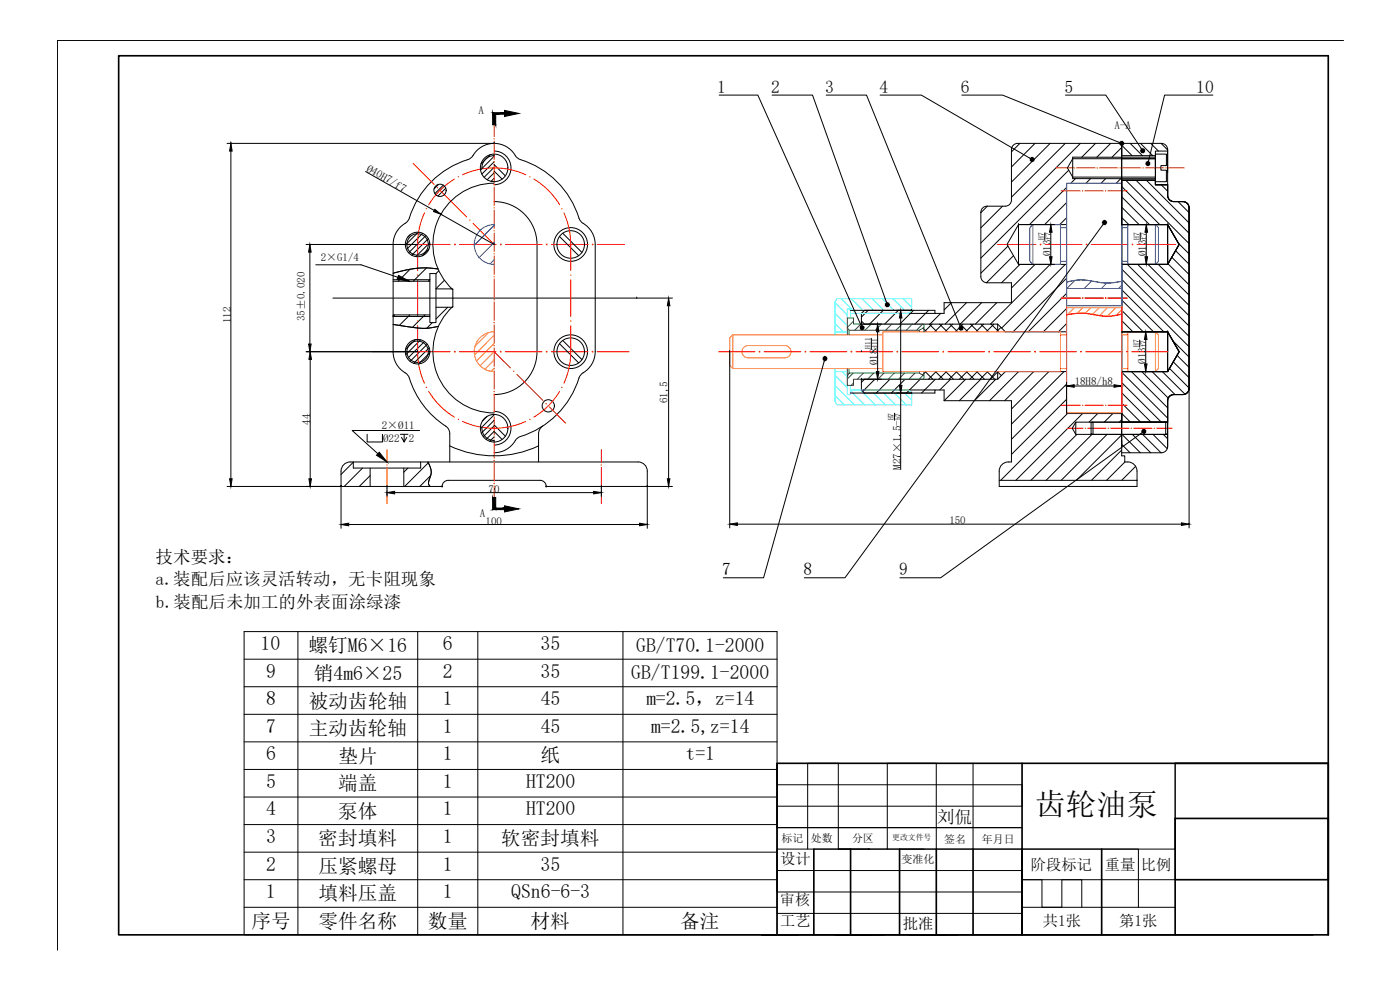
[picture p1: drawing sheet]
<svg xmlns="http://www.w3.org/2000/svg" width="420mm" height="297mm" viewBox="0 0 420 297" stroke-linecap="round" stroke-linejoin="round" font-family="sans-serif">
<!-- layer: 0 -->
<g fill="none" stroke="#000" stroke-width=".3">
<path d="M148.3 45.3a5.1 5.1 0 0 1 5.1 5.1 5.1 5.1 0 0 1-5.1 5M148.3 55a18.4 18.4 0 0 0-17.1 11.7 18.4 18.4 0 0 0 4.7 20.2M148.3 51.4l2.4 2.4M148.3 49.4l3.4 3.4M320.1 55v69.1h16.5M321.9 47.2v6.4M336.6 43.5v3.2h10.2M336.6 53.6h10.2M336.6 54.1h10.2M346.8 47.2v8.2h3.6M346.8 50.4v4.1h3.3v-3.4h-1.7v-1.4h1.7v-3.5h-3.3v4.2v-2.8h-24.9l-1.6 2.8 1.6 2.7h14.7M350.4 44.9a1.84 1.84 0 0 0-1.8-1.9h-12v93.8h1v1.8a2.92 2.92 0 0 1 3.6 2.8v4.6h-41.3v-4.6a2.74 2.74 0 0 1 2.7-2.8"/>
<path d="M350.4 44.9v13.7a1.84 1.84 0 0 0 1.9 1.9h2.7a1.84 1.84 0 0 1 1.8 1.8l.1 54.3a1.85 1.85 0 0 1-1.9 1.8h-2.7a1.84 1.84 0 0 0-1.9 1.8v6.5h-23M350.4 45.3h-3.6v1.9h-10.2M108.4 79.4l11 3.8M118 73.3a7.9 7.9 0 0 1 4.2-6.8l.3-.3a27.7 27.7 0 0 1 18.6-18.7 14.1 14.1 0 0 1 3.9-3.7 7.6 7.6 0 0 1 10.2 3.5l.3 .2a27.7 27.7 0 0 1 18.6 18.7 14.1 14.1 0 0 1 3.8 3.9l.5 1.5 .2 1.7v32.2a7.9 7.9 0 0 1-4.2 6.9l-.3 .3a27.7 27.7 0 0 1-18.6 18.6 14.1 14.1 0 0 1-3.9 3.8l-1.6 .5-1.7 .2M118 73.4v32.1M148.3 60.5a12.9 12.9 0 0 1 12.9 12.8v32.2a12.9 12.9 0 0 1-12.9 12.9M167.9 71l5.8 5.7M168.9 70l5.8 5.8M296.2 61.9a1.84 1.84 0 0 0-1.8 1.8v19.3a1.84 1.84 0 0 0 1.8 1.8h7.4v6h-20.3v3.2h-2.7v-.9h-21.2l-.9 .9v2.3M296.2 61.9h5.5M301.7 61.9a1.84 1.84 0 0 0 1.9-1.9v-15.1a1.84 1.84 0 0 1 1.8-1.9h31.2v90.8M305.7 67.4l-3.5 6 3.5 5.9"/>
<path d="M305.7 79.3h14.4M320.1 67.4h-14.4v11.9M336.6 67.4h13.8v11.9h-13.8zM350.4 73.4v5.9v-11.9l3.5 6-3.5 5.9M118 84.4h11M118 94.5h11M130.8 86.7v10.1h-1.8v-14.7h1.8v4.6h5.1v5.5h-5.1M135.9 92a18.4 18.4 0 0 0-4.7 20.2 18.4 18.4 0 0 0 17.1 11.7M258.5 97.3v-1l.9 1h40M299.4 97.3l2.3 2.2h18.4M299.4 97.3v2.2M336.6 99.5h13.8v12h-13.8"/>
<path d="M350.4 99.5l3.5 6-3.5 6v-12v6M118 105.5a7.9 7.9 0 0 0 4.2 6.9l.3 .3a28.9 28.9 0 0 0 11.9 15.7l.6 1.7v8.5M167.9 103.1l5.8 5.8M168.9 102.2l5.8 5.7M258.5 113.8v3.2l.9 .9h21.2v-.9h2.7v3.2h20.3v18.4h-1M299.4 111.5v2.3M320.1 111.5h-18.4l-2.3 2.3h-40l-.9 .9M103.4 139.2l1.7-.6h86.4a2.74 2.74 0 0 1 2.8 2.8v4.6h-30.4a1.84 1.84 0 0 0-1.8-1.9h-27.6a1.84 1.84 0 0 0-1.8 1.8l-30.3 .1v-4.6a2.75 2.75 0 0 1 1-2.2zM106 138.6v1.8h20.2v-1.8M135 133.8a31.2 31.2 0 0 0 26.6 0M148.3 123.4a5.1 5.1 0 0 1 5.1 5.1 5.1 5.1 0 0 1-5.1 5M148.3 129.5l2.4 2.4"/>
<path d="M148.3 127.5l3.4 3.4M162.9 127.8l-.7 .6-.5 1.3-.1 8.9M322.9 126.7l-1.1 1.8 1.1 1.8M328 130.3v-3.6l-.6 .1v3.4l.6 .1h-.6h23M336.6 126.7h-13.7v3.6h27.5v3.7v-3.7M336.6 135.8h12M349.8 130.3v-3.6l.6 .1v3.4l-.6 .1h.6M350.4 134a1.84 1.84 0 0 1-1.8 1.8M111.1 140.4v5.6M121.2 140.4v5.6M299.9 144.1h41.3M73.3 189.5h159.9v91h-159.9z"/>
<path d="M73.3 197.8h159.9M89.4 189.5v91M125.4 189.5v91M143.4 189.5v91M187 189.5v91M73.3 206h159.9M73.3 214.3h159.9M73.3 222.6h159.9M73.3 230.9h159.9M73.3 239.1h159.9M233.2 229v6.5h73.5v6.4h-73.5v6.4h73.5h-73.5zM292 229v25.8h-11v-25.8h-14.7v25.8h-14.7"/>
<path d="M73.3 247.4h159.9M73.3 255.7h159.9M242.4 254.8v-25.8h9.2v25.8h9.2M244.2 254.8h11.1M266.3 254.8h14.7M292 254.8h49.7v17.4M73.3 263.9h159.9M73.3 272.2h159.9M233.2 261.2h73.5M306.7 263.9h6v8.3h6v-8.3h6v8.3M352.7 272.2h-46v-8.3h46v-34.9v25.8h-119.5v12.8h73.5v6.5h-73.5"/>
<circle cx="132.1" cy="57.1" r="1.84"/>
<circle cx="148.3" cy="50.4" r="4.1"/>
<circle cx="125.3" cy="73.3" r="3.7"/>
<circle cx="171.3" cy="73.3" r="5.1"/>
<circle cx="171.3" cy="73.3" r="4.1"/>
<circle cx="125.3" cy="105.5" r="3.7"/>
<circle cx="171.3" cy="105.5" r="5.1"/>
<circle cx="171.3" cy="105.5" r="4.1"/>
<circle cx="148.3" cy="128.5" r="4.1"/>
<circle cx="164.5" cy="121.8" r="1.84"/>
</g>
<!-- layer: Def -->
<g fill="none" stroke="#000" stroke-width=".3">
<path d="M215.8 28.5h11.6l31.1 69.4M231.7 28.5h12.2l22.2 62.5M247.9 28.5h12.2l28.1 69.5M264.1 28.5h12.4l32.9 19.1M288.7 28.5h12.2l35.3 14.4M319.8 28.5h12.1l10.8 16.3M364 28.5h-14.5l-4.9 20.1M68.1 43h80.2M69.3 43h.1M69.3 45.3v98.4M109.7 51.5l20.6 11.7M131.6 55.3l-1.3 1.4"/>
<path d="M133 55.6l-2.5 2.5M133.8 56.5l-2.4 2.3M147.1 46.4l-2.8 2.8M148.3 46.7a3.7 3.7 0 0 0-3.7 4M148.3 43h.1M148.3 46.9l-4.1 4.1M148.3 48.5l-3.7 3.7M148.3 50.2l-3 3M148.3 51.8l-2.1 2.1M148.3 53.5l-.9 .9M306.1 43l-2.5 2.6M310.6 43l-7 7.1"/>
<path d="M315.2 43l-11.6 11.6M319.7 43l-16.1 16.2M320.1 56.3l-11.1 11.1M320.7 51.1l-26.3 26.3M321.9 47.2h14.7M321.9 53.6h14.7M322.7 53.6l-1.3 1.4M324.2 43l-29.8 29.9M327.3 53.6l-1.4 1.4M328.8 43l-4.2 4.2M331.8 53.6l-1.3 1.4M333.3 43l-4.1 4.2"/>
<path d="M336.3 53.6l-1.3 1.4M336.6 59.1l8.4 8.3M336.6 56l11.5 11.4M336.6 46.7h.1M336.6 43.6l3.2 3.1M336.6 44.2l-2.9 3M336.6 47.6h10.2M336.6 53.1h10.2M337.9 54.1l19 19M339.2 43l3.7 3.7M340.9 54.1l16 15.9M342.3 43l3.6 3.7"/>
<path d="M344 54.1l12.9 12.8M345.4 43l2.3 2.3M348.5 43l1.9 2M348.5 55.4l1.9 2M91.9 73.4h33.4M93 75.6v27.6M94.8 79.4h13.6M123.1 70.4l-.7 .7M125.5 69.7l-3.8 3.8M126.8 70l-4.8 4.9M127.8 70.7l-5.2 5.2M128.6 71.6l-5 5"/>
<path d="M128.8 74.7l-2.1 2.1M129 72.8l-4.2 4.2M132.3 64.3h.1M132.3 64.3l16 9.1M148.3 73.4h.1M296.3 61.9l-1.9 1.9M300.9 61.9l-6.5 6.5M302.5 73.8l-8.1 8.2M304.2 76.7l-8.2 8.1M305.7 67.4h.1M305.7 79.3h.1M305.7 67.4h10.8"/>
<path d="M305.7 79.3h10.8M306.1 79.3l-5.5 5.5M310.6 79.3l-7 7.1M313.5 69.9v2.1M315.2 79.3l-17.9 18M315.4 79.3h.1M315.4 69.7v7.3M319.7 79.3l-19.1 19.1M320.1 60.8l-6.6 6.6M320.1 65.3l-2.1 2.1M331.2 67.1l-77.6 106.3h-12.2M336.6 65.2l2.2 2.2"/>
<path d="M336.6 62.2l5.3 5.2M336.6 79.3h13.8M338.3 79.3l18.6 18.5M341.4 79.3l15.5 15.5M342.2 69.9v2.1M344 79.3h.1M344 69.7v7.3M344.5 79.3l12.4 12.4M347.6 79.3l9.3 9.3M350.4 67.4h.1M350.4 79.3h.1M350.4 67.4h-13.8v-13.3h10.2v1.3h3.6v3.2a1.84 1.84 0 0 0 1.9 1.9h2.7a1.84 1.84 0 0 1 1.8 1.8l.1 96.1"/>
<path d="M350.4 67.4l3.5 6-3.5 5.9M350.5 79.1l6.4 6.4M351.7 77.2l5.2 5.2M352.8 75.2l4.1 4.1M353.5 60.5l3.4 3.3M353.7 73l3.2 3.2M99.9 89.4h101.9M118 95h.1M118 82l4.5-1.1a24.4 24.4 0 0 1 9-.2 28.5 28.5 0 0 0-13.5 1.3zM118 97.3l8.9 1.2 4.7-.6-4.7 .6zM118 83.9h11l-.5 .5M118 95h11"/>
<path d="M118.4 94.5l-.4 .5M123 94.5l-3.2 3.1M123.1 80.8l-3.6 3.6M127.5 94.5l-3.7 3.7M128 80.4l-4 4M129.8 96.8l-1.7 1.7M131.7 81.2l-.9 .9M133.4 84.1l-2.6 2.5M134.4 92.2l-3.6 3.5M135.5 86.5l-.2 .2M191.1 89.4h.1M200.7 91.7v52"/>
<path d="M255.2 93.1h18.4M258.5 97.3h.1M258.5 94h22.1M258.5 97.3h6M260.5 93.1l-2 2M263.4 99.5v12M265.1 93.1l-4.2 4.2M269.6 93.1l-4.1 4.2M270.3 95.4v20.2M273.6 93.1h.1M274.2 93.1l-4.2 4.2M277 98.5l1.1 1"/>
<path d="M278.7 93.1l-4.1 4.2M278.9 97.3l2.3 2.2M279.7 97.3l-2.3 2.2M282 97.3l2.3 2.2M282.3 94l-3.2 3.3M282.8 97.3l-2.3 2.2M285.1 97.3l2.3 2.2M285.5 90.8l-2.2 2.2M285.9 97.3l-2.3 2.2M289 97.3l-2.3 2.2M290.1 90.8l-6.5 6.5M291.3 97.3l2.3 2.2"/>
<path d="M292.1 97.3l-2.3 2.2M294.4 97.3l2.3 2.2M294.6 90.8l-6.4 6.5 2.3 2.2M295.2 97.3l-2.3 2.2M297.5 97.3l2.3 2.2M298.3 97.3l-2.3 2.2M299.1 90.8l-6.4 6.5M300.4 98.2l-1.3 1.3M320.1 83.5l-16.1 16M320.1 88l-11.5 11.5M320.1 92.6l-7 6.9M320.1 97.1l-2.5 2.4"/>
<path d="M336.6 99.3l.3 .2M336.6 96.2l3.4 3.3M336.6 93.1l6.5 6.4M336.6 90l9.6 9.5M336.6 86.9l12.7 12.6M336.6 83.8l20.3 20.2M336.6 80.7l20.3 20.2M336.6 99.5h13.8M350.4 99.5h.1M350.4 99.5l3.5 6-3.5 6M91.9 105.5h33.4M93.1 107.8v35.9"/>
<path d="M124.6 101.9l-2.9 2.9M125.3 105.5h.1M125.6 109.2h.1M126.2 102l-4.4 4.4M127.4 102.5l-5.1 5.1M128.2 103.3l-5.1 5.1M128.8 104.3l-4.6 4.7M129 105.8l-3.4 3.4M219 105.5h.1M219 105.5v52.9M247.5 108l-18.3 65.4h-12.1M255.2 117.9h18.4"/>
<path d="M258.5 105.5h.1M258.5 113.8h.1M258.5 117h22.1M258.5 113.8h6M261.5 101.5v3.2M262.6 113.8l-3.7 3.6M263.4 113.8h.1M267.1 113.8l-4.1 4.1M270.3 117.9h.1M270.3 117.9v23M271.6 113.8l-4.1 4.1M273.6 117.9h.1"/>
<path d="M276.2 113.8l-4.2 4.1M277.7 111.5l2.3 2.3M277.9 111.5l-1.1 1M280.7 113.8l-4.1 4.1M280.8 111.5l2.3 2.3M280.9 111.5l-2.3 2.3M283.8 111.5l2.3 2.3M284 111.5l-2.3 2.3M285.3 113.8l-3.3 3.2M286.9 111.5l2.3 2.3M287.1 111.5l-2.3 2.3M289.8 113.8l-6.4 6.4"/>
<path d="M290 111.5l2.3 2.3M290.2 111.5l-2.3 2.3M293.1 111.5l2.3 2.3M293.3 111.5l-2.3 2.3M294.3 113.8l-6.4 6.4M296.2 111.5l2.3 2.3M296.4 111.5l-2.3 2.3M298.9 113.8l-6.5 6.4M299.3 111.5l1.2 1.2M299.5 111.5l-2.3 2.3M305.7 111.5l-8.7 8.7M310.2 111.5l-8.7 8.7"/>
<path d="M314.8 111.5l-11.2 11.2M319.3 111.5l-15.7 15.8M320.1 115.3l-16.5 16.5M320.1 119.8l-16.5 16.5M320.1 114.7v9.2M322.4 115.8h11.9M336.6 115.8h.1M336.6 114.7v12h13.8v-6.5a1.84 1.84 0 0 1 1.9-1.8h2.7a1.84 1.84 0 0 0 1.8-1.9M336.6 117.9l8.8 8.8M336.6 114.8l11.9 11.9M336.6 111.7l13.8 13.8M336.6 111.5h13.8"/>
<path d="M339.6 111.5l10.8 10.9M342 102v2.2M342.7 111.5l7.9 7.9M343.9 111.5h.1M343.9 101.8v7.4M345.7 111.5l6.9 6.9M348.8 111.5l6.8 6.8M350.4 111.5h.1M351 110.5l5.9 5.9M352 102.3l4.9 4.8M352.1 108.6l4.8 4.7M353.2 106.6l3.7 3.6"/>
<path d="M356.9 116.6h.1M106 138.7l-3.6 3.7M110.2 130.3v2.3h4.6v-2.3M120.1 130.3h2.3M121.3 130.3v2.3l-.8-1.4M122.1 131.2l-.8 1.4M125.9 129.2h-20.2l7.7 6.9M128.4 138.6a5.3 5.3 0 0 1 .3 5.8l-.1 .9 .5 .7M128.5 138.9l-7.1 7.1M144.6 128.2a3.7 3.7 0 0 0 3.7 4M146.1 125l-1.3 1.3M148.3 124.5l-4.1 4.1"/>
<path d="M148.3 126.1l-3.9 3.9M148.3 127.8l-3.3 3.2M148.3 129.4l-2.4 2.4M148.3 131.1l-1.3 1.3M268.4 124v2.1M320.1 123.9h.1M320.4 124.1l-20.1 20M323.2 130.3l-13.8 13.8M324.9 124.1l-20 20M327.7 130.3l-13.8 13.8M329.4 124.1l-2.5 2.6M332.3 130.3l-13.8 13.8"/>
<path d="M334 124.1l-2.6 2.6M336.6 133.3l2.6 2.5M336.6 123.9h.1M336.6 124l2.6 2.7M336.6 121l5.7 5.7M336.6 126l-.7 .7M336.6 130.5l-13.6 13.6M336.6 135l-9 9.1M336.7 130.3l5.5 5.5M337.6 138.6l-5.5 5.5M339.8 130.3l5.5 5.5M340.8 139.9l-4.2 4.2"/>
<path d="M342.9 129.7l-60.6 43.7h-12.2M342.9 130.3l5.5 5.5M346 130.3l4.3 4.3M349.1 130.3l1.3 1.3M68.1 146h34.3M93.1 146h.1M102.4 146h.1M102.4 146v12.5M104.6 157.4h87.4M108.8 140.4l-5.5 5.6M111.1 142.7l-3.3 3.3M116.1 146h.1"/>
<path d="M116.1 146v3M118.4 147.8h59.8M122.4 140.4l-1.2 1.3M129.2 142.7l-3.2 3.3M180.5 146h.1M180.5 147.8h.1M180.5 146v3M194.3 146h.1M194.3 157.4h.1M194.3 146h7.5M194.3 146v12.5M200.7 146h.1"/>
<path d="M221.3 157.3h133.3M341.2 144v.1M356.9 157.3h.1"/>
<circle cx="125.3" cy="73.3" r="3.2"/>
<circle cx="125.3" cy="105.5" r="3.2"/>
</g>
<g fill="none" stroke="#f00" stroke-width=".3">
<path d="M148.3 37.4v3.6M124 49l6.3 6.4M132.2 57.3l7.8 7.8M136.4 53.7a23.1 23.1 0 0 0-7.7 7.7M138.8 52.4a22.9 22.9 0 0 1 19 0M148.3 42.4v5.5M148.3 49.2v5.6M148.3 56.1v5.6M160.2 53.7a23.1 23.1 0 0 1 7.7 7.7M317 50.4h4.7M318.4 57.3h5.8M321.9 50.4h.1"/>
<path d="M323.1 50.4h5.5M325.6 57.3h5.5M330 50.4h5.5M332.5 57.3h5.7M336.9 50.4h5.5M343.8 50.4h5.5M350.7 50.4h4.7M113.2 73.4h8.1M124.1 73.4h11M127.4 63.9a22.8 22.8 0 0 0-2.1 9.5v7.8M137.9 73.4h11M142 67l6.3 6.4"/>
<path d="M148.3 63v5.5M148.3 69.9v5.5M148.3 76.8v5.5M151.7 73.4h11M165.5 73.4h11M169.2 63.9a23.1 23.1 0 0 1 2.1 9.5v7.8M179.2 73.4h8.2M299.3 73.4h11.6M313.7 73.4h11M327.5 73.4h11M341.3 73.4h11.6M125.3 97.7v7.8a22.9 22.9 0 0 0 2.1 9.5"/>
<path d="M125.3 83.9v11.1M148.3 83.7v5.5M148.3 90.6v5.5M148.3 97.5v5.5M171.3 97.7v7.8a23.2 23.2 0 0 1-2.1 9.5M171.3 83.9v11.1M318.4 89.4h5.9M325.6 89.4h5.6M332.5 89.4h5.8M111.8 105.5h9.5M124.1 105.5h11M128.7 117.4a22.9 22.9 0 0 0 7.7 7.8"/>
<path d="M137.9 105.5h11M148.3 105.5l4.9 4.9M148.3 104.4v5.5M148.3 111.3v5.5M148.3 118.2v5.5M151.6 105.5h11.1M155.1 112.3l7.8 7.8M165.4 105.5h11.1M167.9 117.4a22.6 22.6 0 0 1-7.7 7.8M179.2 105.5h9.6M215.7 105.5h10.9M229.3 105.5h11"/>
<path d="M243.1 105.5h11M256.9 105.5h11M270.7 105.5h11M284.5 105.5h11M298.2 105.5h11.1M312 105.5h11.1M325.8 105.5h11M339.6 105.5h10.9M116.1 134.9v4M138.8 126.4a23 23 0 0 0 19 0M148.3 125.1v5.5M148.3 132v5.5"/>
<path d="M148.3 138.9v5.5M164.9 122.1l4.9 4.9M180.5 134.9v4M318.5 121.6h5.8M320.4 128.5h4.7M325.6 121.6h5.6M326.4 128.5h5.6M332.5 121.6h5.8M333.3 128.5h5.5M340.2 128.5h5.5M347.1 128.5h4.7M116.1 140.2v5.6"/>
<path d="M116.1 147.1v4M148.3 145.7v3.6M180.5 140.2v5.6M180.5 147.1v4"/>
</g>
<g fill="#f00" stroke="#f00" stroke-width=".3">
<circle cx="122.7" cy="73.4" r=".12"/>
<circle cx="136.5" cy="73.4" r=".12"/>
<circle cx="150.3" cy="73.4" r=".12"/>
<circle cx="164.1" cy="73.4" r=".12"/>
<circle cx="177.9" cy="73.4" r=".12"/>
<circle cx="312.3" cy="73.4" r=".12"/>
<circle cx="326.1" cy="73.4" r=".12"/>
<circle cx="339.9" cy="73.4" r=".12"/>
<circle cx="122.7" cy="105.5" r=".12"/>
<circle cx="136.5" cy="105.5" r=".12"/>
<circle cx="150.3" cy="105.5" r=".12"/>
<circle cx="164.1" cy="105.5" r=".12"/>
<circle cx="177.8" cy="105.5" r=".12"/>
<circle cx="227.9" cy="105.5" r=".12"/>
<circle cx="241.7" cy="105.5" r=".12"/>
<circle cx="255.5" cy="105.5" r=".12"/>
<circle cx="269.3" cy="105.5" r=".12"/>
<circle cx="283.1" cy="105.5" r=".12"/>
<circle cx="296.9" cy="105.5" r=".12"/>
<circle cx="310.7" cy="105.5" r=".12"/>
<circle cx="324.4" cy="105.5" r=".12"/>
<circle cx="338.2" cy="105.5" r=".12"/>
<circle cx="125.3" cy="82.5" r=".06"/>
<circle cx="125.3" cy="96.3" r=".06"/>
<circle cx="137.6" cy="53" r=".06"/>
<circle cx="128" cy="62.6" r=".06"/>
<circle cx="128" cy="116.2" r=".06"/>
<circle cx="137.6" cy="125.8" r=".06"/>
<circle cx="141" cy="66.1" r=".06"/>
<circle cx="131.3" cy="56.3" r=".06"/>
<circle cx="154.2" cy="111.4" r=".06"/>
<circle cx="163.9" cy="121.1" r=".06"/>
<circle cx="148.3" cy="41.7" r=".06"/>
<circle cx="148.3" cy="48.6" r=".06"/>
<circle cx="148.3" cy="55.4" r=".06"/>
<circle cx="148.3" cy="62.3" r=".06"/>
<circle cx="148.3" cy="69.2" r=".06"/>
<circle cx="148.3" cy="76.1" r=".06"/>
<circle cx="148.3" cy="83" r=".06"/>
<circle cx="148.3" cy="89.9" r=".06"/>
<circle cx="148.3" cy="96.8" r=".06"/>
<circle cx="148.3" cy="103.7" r=".06"/>
<circle cx="148.3" cy="110.6" r=".06"/>
<circle cx="148.3" cy="117.5" r=".06"/>
<circle cx="148.3" cy="124.4" r=".06"/>
<circle cx="148.3" cy="131.3" r=".06"/>
<circle cx="148.3" cy="138.2" r=".06"/>
<circle cx="148.3" cy="145.1" r=".06"/>
<circle cx="116.1" cy="148.4" r=".06"/>
<circle cx="116.1" cy="146.4" r=".06"/>
<circle cx="116.1" cy="139.6" r=".06"/>
<circle cx="322.4" cy="50.4" r=".06"/>
<circle cx="329.3" cy="50.4" r=".06"/>
<circle cx="336.2" cy="50.4" r=".06"/>
<circle cx="343.1" cy="50.4" r=".06"/>
<circle cx="350" cy="50.4" r=".06"/>
<circle cx="325.8" cy="128.5" r=".06"/>
<circle cx="332.6" cy="128.5" r=".06"/>
<circle cx="339.5" cy="128.5" r=".06"/>
<circle cx="346.4" cy="128.5" r=".06"/>
<circle cx="324.9" cy="89.4" r=".06"/>
<circle cx="331.8" cy="89.4" r=".06"/>
<circle cx="324.9" cy="57.3" r=".06"/>
<circle cx="331.8" cy="57.3" r=".06"/>
<circle cx="331.8" cy="121.6" r=".06"/>
<circle cx="324.9" cy="121.6" r=".06"/>
<circle cx="171.3" cy="82.5" r=".06"/>
<circle cx="171.3" cy="96.3" r=".06"/>
<circle cx="168.6" cy="62.6" r=".06"/>
<circle cx="159" cy="53" r=".06"/>
<circle cx="159" cy="125.8" r=".06"/>
<circle cx="168.6" cy="116.2" r=".06"/>
<circle cx="180.5" cy="146.4" r=".06"/>
<circle cx="180.5" cy="139.6" r=".06"/>
</g>
<!-- layer: jYr| -->
<g fill="none" stroke="#003fff" stroke-width=".3">
<path d="M320.1 55h16.5v36.7h-16.5zM148.3 67.4a6 6 0 0 0-6 5.9 6 6 0 0 0 6 6M148.3 67.6l-6 6M148.3 72.8l-4.5 4.5M148.3 77.9l-1.3 1.3M310 67.4v11.9M318.3 68.3v10.1M320.1 68.3h-1.8v-.9h-8.3l-.9 .9v10.1l.9 .9h8.3v-.9h1.8M336.6 68.3h1.9v-.9h8.3l.9 .9v10.1l-.9 .9h-8.3v-.9h-1.9M338.5 68.3v10.1M346.8 67.4v11.9M320.1 86.6h16.5"/>
<path d="M322.6 84.1l-2.4 2.5M327.6 84.3l-2.2 2.3M332.2 84.9l-1.7 1.7M336.6 84.4a21.3 21.3 0 0 1-10.3-.3l-2.6-.1-3.6 .6M336.6 85.6l-.9 1"/>
</g>
<!-- layer: Ăr| -->
<g fill="none" stroke="#ff7f00" stroke-width=".3">
<path d="M146.6 99.8l-4 4M148.3 99.5a6 6 0 0 0-6 6 6 6 0 0 0 6 6M320.1 91.7v32.2h16.5v-32.2M320.1 94.5a21.3 21.3 0 0 1 10.4 .3h3l3.1-.6a17.5 17.5 0 0 1-9.8 0l-3.1-.2zM320.1 92.3h16.5M322.4 92.3l-2.1 2.1M324.9 92.3l-1.7 1.7M327.4 92.3l-1.7 1.7M329.9 92.3l-2 2M332.3 92.3l-2.3 2.4M334.8 92.3l-2.6 2.6M336.6 94.2a17.5 17.5 0 0 1-9.8 0l-3.1-.2-3.6 .5"/>
<path d="M336.6 93l-1.6 1.6M346.8 99.5v12M148.3 100.6l-5.9 5.9M148.3 103l-5.3 5.3M148.3 105.5l-4.2 4.2M148.3 108l-2.8 2.8M148.3 110.5l-.9 .9M219.9 100.5l-.9 .9v8.3l.9 .9h45.1M219.9 100.5h45.1M219.9 100.5v10.1M223.2 104.2l1.3-.5h11a1.84 1.84 0 0 1 1.9 1.8 1.84 1.84 0 0 1-1.9 1.9h-11a1.84 1.84 0 0 1-1.7-1.2 1.84 1.84 0 0 1 .4-2zM318.3 100.5v-1h-53.3v12h53.3v-.9h1.8"/>
<path d="M320.1 100.5h-1.8v10.1M336.6 100.5h1.9v-1h8.3l.9 1v10.1l-.9 .9h-8.3v-.9h-1.9M338.5 100.5v10.1"/>
</g>
<!-- layer: 0 -->
<g fill="#000" stroke="#000" stroke-width=".3">
<path d="M151.4 33.1l4.3 .9-4.3 1zM93 73.4l.4 2.2h-.8zM119.6 82.6l3.3 1.8-3.7-.6zM151.4 151.8l4.3 .9-4.3 .9z"/>
<path d="M147.8 33.8v3.6h1zM147.8 33.8l1 .5v3.1zM147.8 33.8l1 .5 2.6-.5zM148.8 34.3l2.6-.5v.5z"/>
<path d="M147.8 149.3l1 3.2v-3.2zM147.8 149.3l1 3.2-1 .4zM147.8 152.9l3.6-.4h-2.6zM147.8 152.9l3.6-.4v.4z"/>
<circle cx="132.7" cy="146" r=".14"/>
<circle cx="163.9" cy="146" r=".14"/>
<circle cx="260.8" cy="254.8" r=".14"/>
</g>
<g fill="none" stroke="#0ff" stroke-width=".3">
<path d="M250.6 97.1l2.5 2.4M250.6 94l3.7 3.7M250.6 90.9l3.7 3.7M250.6 99.5h3.7M252.4 89.6l4.5 4.4M254.3 95.4v-2.7h.9v2.7M255.2 94h17.5l.9-.9v-3.5h-22.4l-.6 .9v10M255.5 89.6l3.7 3.7M258.6 89.6l3.5 3.5M261.7 89.6l3.5 3.5M264.8 89.6l3.5 3.5M267.9 89.6l3.5 3.5"/>
<path d="M271 89.6l2.6 2.6M250.6 110.6v9.9l.6 .9h22.4v-3.5l-.9-.9h-17.5M250.6 118.7l2.7 2.7M250.6 115.6l5.8 5.8M250.6 112.6l3.7 3.6M250.6 111.5h3.7M252.7 111.5l1.6 1.6M254.3 110.6v7.8h.9v-2.8M255.2 117.1l4.3 4.3M258.2 117l4.4 4.4M262.2 117.9l3.5 3.5M265.3 117.9l3.5 3.5"/>
<path d="M268.4 117.9l3.5 3.5M271.5 117.9l2.1 2.1"/>
</g>
<g fill="none" stroke="#00b800" stroke-width=".3">
<path d="M254.3 98.2l.5 .9h21.1l1.4-.8v-1h-21.2v-1.9h-1.8v5.1M254.8 99.1v1.4M256.1 96.4l-1.8 1.8M258.3 97.3l-1.8 1.8M261.4 97.3l-1.8 1.8M264.5 97.3l-1.8 1.8M267.6 97.3l-1.8 1.8M270.7 97.3l-1.8 1.8M273.8 97.3l-1.8 1.8M275.9 99.1v.4M276.9 97.3l-1.8 1.8M277.3 98.3v1.2"/>
<path d="M254.3 110.6v2.3M254.8 112h21.1l1.4 .8v1h-21.2v1.8h-1.8v-2.7zM254.8 110.6v1.4M256 112l-1.7 1.7M256.1 114.9l-.7 .7M259.1 112l-1.8 1.8M262.2 112l-1.8 1.8M265.3 112l-1.8 1.8M268.4 112l-1.8 1.8M271.5 112l-1.8 1.8M274.6 112l-1.9 1.8M275.9 111.5v.5"/>
<path d="M277 112.6l-1.2 1.2M277.3 111.5v1.3"/>
</g>
<!-- layer: Def -->
<g fill="#000" stroke="#000" stroke-width=".3">
<path d="M69.3 43l.4 2.3h-.8zM130.5 62.8l1.8 1.5-2.2-.8zM315.4 67.4l.3 2.3h-.7zM315 77h.7l-.3 2.3zM344 67.4l.4 2.3h-.8zM343.6 77h.8l-.4 2.3zM200.7 89.4l.3 2.3h-.7zM263.4 97.3l.4 2.2h-.8zM270.3 93.1l.4 2.3h-.8zM92.6 103.2h.8l-.4 2.3zM93.1 105.5l.4 2.3h-.8zM263 111.5h.8l-.4 2.3z"/>
<path d="M269.9 115.6h.8l-.4 2.3zM320.1 115.8l2.3-.4v.8zM334.3 115.4l2.3 .4-2.3 .4zM343.9 99.5l.3 2.3h-.7zM343.5 109.2h.7l-.3 2.3zM113.8 135.7l2.3 2.9-3.1-2zM68.9 143.7h.8l-.4 2.3zM92.7 143.7h.8l-.4 2.3zM102.4 157.4l2.2-.4v.8zM116.1 147.8l2.3-.4v.8zM178.2 147.4l2.3 .4-2.3 .4zM192 157l2.3 .4-2.3 .4z"/>
<path d="M200.3 143.7h.7l-.3 2.3zM219 157.3l2.3-.4v.7zM354.6 156.9l2.3 .4-2.3 .3z"/>
<path d="M309.3 47.9h.5zM309.3 48l.5-.1zM309.4 48.2l.4-.3z"/>
<path d="M309.5 47.5l.3 .4zM309.4 47.6l.4 .3zM309.3 47.8l.5 .1z"/>
<path d="M309.8 47.9l-.1 .4zM309.8 47.9v.4zM309.8 47.9v.4z"/>
<path d="M309.7 47.4l.1 .5zM309.6 47.4l.2 .5zM309.5 47.5l.3 .4z"/>
<path d="M309.8 47.9l.3 .3zM309.8 47.9l.3 .3z"/>
<path d="M309.8 47.9l.4 .1zM309.8 47.9l.4 .1zM309.8 47.9l.4-.2z"/>
<path d="M309.8 47.9l.3-.3zM310 47.5l-.2 .4zM309.9 47.4l-.1 .5z"/>
<path d="M336.2 43.1l.4-.1zM336.3 43.3l.3-.3zM336.6 43l-.3 .4z"/>
<path d="M336.3 42.7l.3 .3zM336.2 42.9l.4 .1zM336.2 43h.4z"/>
<path d="M336.6 43v.5zM336.6 43l.2 .5zM336.6 43l.2 .5z"/>
<path d="M336.5 42.6l.1 .4zM336.4 42.6h.1l.1 .4zM336.3 42.7l.3 .3z"/>
<path d="M336.6 43l.4 .3zM336.6 43l.5 .2z"/>
<path d="M336.9 42.7l-.3 .3zM336.8 42.6l-.2 .4zM336.7 42.6l-.1 .4z"/>
<path d="M336.6 43l.5 .2zM336.6 43l.5 .1zM336.6 43l.5-.1z"/>
<path d="M342.5 45.1l.4 .1zM342.5 45.2h.4zM342.5 45.3l.4-.1z"/>
<path d="M342.6 45.5l.3-.3zM342.9 45.2l-.2 .4zM342.9 45.2l-.1 .5z"/>
<path d="M342.7 44.8l.2 .4zM342.7 44.8l.2 .4zM342.6 44.9l.3 .3z"/>
<path d="M342.9 45.2v.5zM342.9 45.2l.3 .4z"/>
<path d="M342.9 45.2l.4 .3zM342.9 45.2l.4 .3zM342.9 45.2h.5z"/>
<path d="M343.1 44.8l-.2 .4zM343 44.8l-.1 .4zM342.8 44.8l.1 .4z"/>
<path d="M342.9 45.2h.5zM342.9 45.2l.4-.2zM343.2 44.9l-.3 .3z"/>
<path d="M344.1 49l.4 .1zM344 49.1h.5zM344.1 49.3l.4-.2z"/>
<path d="M344.1 49.4l.4-.3zM344.5 49.1l-.1 .4z"/>
<path d="M344.2 48.7l.3 .4zM344.2 48.7l.3 .4zM344.1 48.8l.4 .3z"/>
<path d="M344.5 49.1v.4zM344.5 49.1l.2 .4zM344.5 49.1l.3 .3z"/>
<path d="M344.6 48.6l-.1 .5zM344.5 48.6v.5zM344.3 48.7l.2 .4z"/>
<path d="M344.5 49.1l.3 .3zM344.5 49.1l.5 .1zM344.5 49.1l.5 .1z"/>
<path d="M344.5 49.1l.5-.1zM344.5 49.1l.4-.3zM344.7 48.7l-.2 .4z"/>
<path d="M331 66.6l.5 .2zM331 66.8h.5zM331 66.9l.5-.1z"/>
<path d="M331.1 67l.4-.2zM331.5 66.8l-.3 .3zM331.5 66.8l-.2 .4z"/>
<path d="M331.2 66.4l.3 .4zM331.2 66.4l.3 .4zM331.1 66.5l.4 .3z"/>
<path d="M331.5 66.8l.1 .4zM331.5 66.8l.3 .3zM331.5 66.8l.3 .3z"/>
<path d="M331.6 66.3l-.1 .5zM331.5 66.3v.5zM331.3 66.3l.2 .5z"/>
<path d="M331.5 66.8l.4 .1zM331.5 66.8h.4zM331.5 66.8l.4-.2z"/>
<path d="M331.5 66.8l.4-.3zM331.8 66.4l-.3 .4z"/>
<path d="M258.3 98.5l.4-.2zM258.4 98.6l.3-.3zM258.7 98.3l-.1 .5z"/>
<path d="M258.3 98.1l.4 .2zM258.3 98.2l.4 .1zM258.3 98.4l.4-.1z"/>
<path d="M258.7 98.3l-.1 .5zM258.7 98.3l.2 .4z"/>
<path d="M258.5 97.9l.2 .4zM258.4 98l.3 .3zM258.4 98l.3 .3z"/>
<path d="M258.7 98.3l.2 .4zM258.7 98.3l.3 .4zM258.7 98.3l.4 .3z"/>
<path d="M259 97.9l-.3 .4zM258.8 97.9l-.1 .4zM258.7 97.9v.4z"/>
<path d="M258.7 98.3h.5zM258.7 98.3l.4-.2 .1 .2zM258.7 98.3l.4-.3z"/>
<path d="M265.9 91.6l.4-.2zM265.9 91.7l.4-.3zM266.3 91.4l-.3 .4z"/>
<path d="M265.9 91.2l.4 .2zM265.9 91.3l.4 .1zM265.8 91.4h.5z"/>
<path d="M266.3 91.4v.5zM266.3 91.4l.2 .5z"/>
<path d="M266.1 91l.2 .4zM266 91.1l.3 .3zM266 91.1l.3 .3z"/>
<path d="M266.3 91.4l.2 .5zM266.3 91.4l.4 .3zM266.3 91.4l.4 .2z"/>
<path d="M266.6 91l-.3 .4zM266.4 91l-.1 .4zM266.3 91v.4z"/>
<path d="M266.3 91.4l.4 .2zM266.3 91.4l.4-.1zM266.3 91.4l.4-.1z"/>
<path d="M288 98.6l.4-.1zM288.1 98.8l.3-.3zM288.4 98.5l-.1 .4z"/>
<path d="M288 98.2l.4 .3zM288 98.4l.4 .1zM288 98.5h.4z"/>
<path d="M288.4 98.5l-.1 .4zM288.4 98.5v.4z"/>
<path d="M288.2 98l.2 .5zM288.1 98.1l.3 .4zM288.1 98.1l.3 .4z"/>
<path d="M288.4 98.5l.3 .3zM288.4 98.5l.4 .2zM288.4 98.5l.4 .2z"/>
<path d="M288.7 98.1l-.3 .4zM288.5 98l-.1 .5zM288.4 98v.5z"/>
<path d="M288.4 98.5l.5 .1zM288.4 98.5l.4-.2zM288.4 98.5l.4-.2z"/>
<path d="M247.1 107.6h.5zM247.2 107.7l.4-.1zM247.2 107.9l.4-.3z"/>
<path d="M247.3 107.2l.3 .4zM247.2 107.3l.4 .3zM247.1 107.5l.5 .1z"/>
<path d="M247.6 107.6l-.1 .4zM247.6 107.6l-.1 .4zM247.6 107.6l.1 .4z"/>
<path d="M247.6 107.1v.5zM247.4 107.2l.2 .4zM247.3 107.2l.3 .4z"/>
<path d="M247.6 107.6l.1 .4zM247.6 107.6l.3 .4zM247.6 107.6l.4 .1z"/>
<path d="M247.8 107.2l-.2 .4zM247.7 107.1l-.1 .5z"/>
<path d="M247.6 107.6l.4 .1zM247.6 107.6l.4-.2zM247.6 107.6l.4-.2z"/>
<path d="M342.8 129.6l.5-.2zM342.9 129.7l.4-.3zM343.3 129.4l-.2 .5z"/>
<path d="M342.9 129.2l.4 .2zM342.8 129.3l.5 .1zM342.8 129.4h.5z"/>
<path d="M343.3 129.4l-.2 .5zM343.3 129.4v.5zM343.3 129.4l.1 .5z"/>
<path d="M343.1 129l.2 .4zM343 129.1l.3 .3zM343 129.1l.3 .3z"/>
<path d="M343.3 129.4l.2 .4zM343.3 129.4l.4 .3zM343.3 129.4l.4 .2z"/>
<path d="M343.5 129.1l-.2 .3zM343.4 129l-.1 .4zM343.3 129v.4z"/>
<path d="M343.3 129.4l.4-.1zM343.3 129.4l.4-.2z"/>
</g>
<path d="M403.2 12.1h-386v273" fill="none" stroke="#000" stroke-width=".3"/>
<path d="M306.7 229v51.5v-25.7M352.7 229h45.9M244.2 254.8v25.7M255.3 254.8v25.7M270 254.8v25.7M281 254.8v25.7M292 254.8v25.7M330.6 254.8v25.7M352.7 263.9h45.9v-18.3h-45.9v34.9M228.6 280.5h170M233.2 280.5v-51.5h165.4v51.5M394 280.5h-358.4v-263.8h363v263.8" fill="none" stroke="#000" stroke-width=".5"/>
<path d="M233.2 274.1v6.4" fill="none" stroke="#0f0" stroke-width=".3"/>
<!-- layer: Def -->
<path d="M336.6 79.3v12.4" fill="none" stroke="#003fff" stroke-width=".3"/>
<path d="M336.6 91.7v7.8M336.6 111.5v12.4" fill="none" stroke="#ff7f00" stroke-width=".3"/>
<text font-size="9.2" x="310.7" y="244.6">齿轮油泵</text>
<g font-size="5.9">
<text x="78.2" y="195">10</text>
<text x="92.6" y="195.7">螺钉M6×16</text>
<text x="132.9" y="195">6</text>
<text x="162.2" y="195">35</text>
<text x="190.9" y="195.5">GB/T70.1-2000</text>
<text x="79.9" y="203.3">9</text>
<text x="94.1" y="204">销4m6×25</text>
<text x="132.9" y="203.3">2</text>
<text x="162.2" y="203.3">35</text>
<text x="189.5" y="203.8">GB/T199.1-2000</text>
<text x="79.9" y="211.6">8</text>
<text x="92.7" y="212.3">被动齿轮轴</text>
<text x="132.9" y="211.6">1</text>
<text x="162.3" y="211.6">45</text>
<text x="193.9" y="211.6">m=2.5，z=14</text>
<text x="79.8" y="219.8">7</text>
<text x="92.7" y="220.6">主动齿轮轴</text>
<text x="132.9" y="219.8">1</text>
<text x="162.3" y="219.8">45</text>
<text x="195.4" y="219.8">m=2.5,z=14</text>
<text x="79.9" y="228.1">6</text>
<text x="101.6" y="228.8">垫片</text>
<text x="132.9" y="228.1">1</text>
<text x="162.2" y="228.7">纸</text>
<text x="205.8" y="228.1">t=1</text>
<text x="79.9" y="236.4">5</text>
<text x="101.5" y="237.1">端盖</text>
<text x="132.9" y="236.4">1</text>
<text x="157.9" y="236.4">HT200</text>
<text x="79.9" y="244.7">4</text>
<text x="101.5" y="245.3">泵体</text>
<text x="132.9" y="244.7">1</text>
<text x="157.9" y="244.7">HT200</text>
<text x="79.9" y="252.9">3</text>
<text x="95.5" y="253.6">密封填料</text>
<text x="132.9" y="252.9">1</text>
<text x="150.3" y="253.6">软密封填料</text>
<text x="79.9" y="261.2">2</text>
<text x="95.6" y="261.9">压紧螺母</text>
<text x="132.9" y="261.2">1</text>
<text x="162.2" y="261.2">35</text>
<text x="79.8" y="269.5">1</text>
<text x="132.9" y="269.5">1</text>
<text x="153.4" y="269.5">QSn6-6-3</text>
<text x="95.6" y="270.2">填料压盖</text>
<text x="75.5" y="278.4">序号</text>
<text x="95.6" y="278.4">零件名称</text>
<text x="128.4" y="278.4">数量</text>
<text x="159.2" y="278.4">材料</text>
<text x="204.2" y="278.4">备注</text>
</g>
<g font-size="5.3">
<text x="215.2" y="27.8">1</text>
<text x="231.4" y="27.8">2</text>
<text x="247.6" y="27.8">3</text>
<text x="263.9" y="27.8">4</text>
<text x="288.4" y="27.8">6</text>
<text x="319.4" y="27.8">5</text>
<text x="359" y="27.8">10</text>
<text x="46.7" y="168.8">技术要求：</text>
<text x="216.7" y="172.6">7</text>
<text x="241.2" y="172.6">8</text>
<text x="269.9" y="172.6">9</text>
<text x="46.7" y="175.6">a.装配后应该灵活转动，无卡阻现象</text>
<text x="46.8" y="182.3">b.装配后未加工的外表面涂绿漆</text>
<text x="281.2" y="246.9">刘侃</text>
</g>
<g font-size="4.6">
<text x="234.1" y="259.3">设计</text>
<text x="309.4" y="261">阶段标记</text>
<text x="331.5" y="261.1">重量</text>
<text x="342.4" y="261.1">比例</text>
<text x="234.1" y="271.4">审核</text>
<text x="234.1" y="277.8">工艺</text>
<text x="270.9" y="278.7">批准</text>
<text x="312.9" y="277.8">共1张</text>
<text x="335.9" y="277.8">第1张</text>
</g>
<g font-size="3.3">
<text x="143.6" y="34.3">A</text>
<text x="334.5" y="38.6">A-A</text>
<text x="109.7" y="51.2" transform="rotate(30 109.7 51.2)">Ø40H7/f7</text>
<text x="315.4" y="76.9" transform="rotate(-90 315.4 76.9)">Ø13</text>
<text x="344" y="76.9" transform="rotate(-90 344 76.9)">Ø13</text>
<text x="96.3" y="78.3">2×G1/4</text>
<text x="69.3" y="97" transform="rotate(-90 69.3 97)">112</text>
<text x="91.5" y="96.4" transform="rotate(-90 91.5 96.4)">35±0.020</text>
<text x="263.4" y="109.6" transform="rotate(-90 263.4 109.6)">Ø18</text>
<text x="343.9" y="109.1" transform="rotate(-90 343.9 109.1)">Ø13</text>
<text x="322.5" y="115.6">18H8/h8</text>
<text x="200.3" y="121" transform="rotate(-90 200.3 121)">61,5</text>
<text x="93.1" y="127.4" transform="rotate(-90 93.1 127.4)">44</text>
<text x="114.6" y="128.8">2×Ø11</text>
<text x="115" y="132.6">Ø22</text>
<text x="122.7" y="132.6">2</text>
<text x="270.3" y="140.9" transform="rotate(-90 270.3 140.9)">M27×1.5-</text>
<text x="146.6" y="147.8">70</text>
<text x="144" y="155">A</text>
<text x="145.7" y="157.4">100</text>
<text x="284.9" y="157.3">150</text>
<text x="234.5" y="252.6">标记</text>
<text x="243.3" y="252.6">处数</text>
<text x="255.7" y="252.6">分区</text>
<text x="283.4" y="253">签名</text>
<text x="294.7" y="252.8">年月日</text>
<text x="270.6" y="258.9">变准化</text>
</g>
<text font-size="2.4" x="267.7" y="252.1">更改文件号</text>
<g font-size="2.3">
<text x="313.3" y="72" transform="rotate(-90 313.3 72)">H7</text>
<text x="315.4" y="72.1" transform="rotate(-90 315.4 72.1)">f7</text>
<text x="341.9" y="72" transform="rotate(-90 341.9 72)">H7</text>
<text x="344" y="72.1" transform="rotate(-90 344 72.1)">f7</text>
<text x="261.2" y="104.7" transform="rotate(-90 261.2 104.7)">H11</text>
<text x="263.4" y="104.8" transform="rotate(-90 263.4 104.8)">d11</text>
<text x="341.8" y="104.2" transform="rotate(-90 341.8 104.2)">H7</text>
<text x="343.9" y="104.3" transform="rotate(-90 343.9 104.3)">f7</text>
<text x="268.2" y="126.1" transform="rotate(-90 268.2 126.1)">H7</text>
<text x="270.3" y="126.2" transform="rotate(-90 270.3 126.2)">h7</text>
</g>
</svg>
